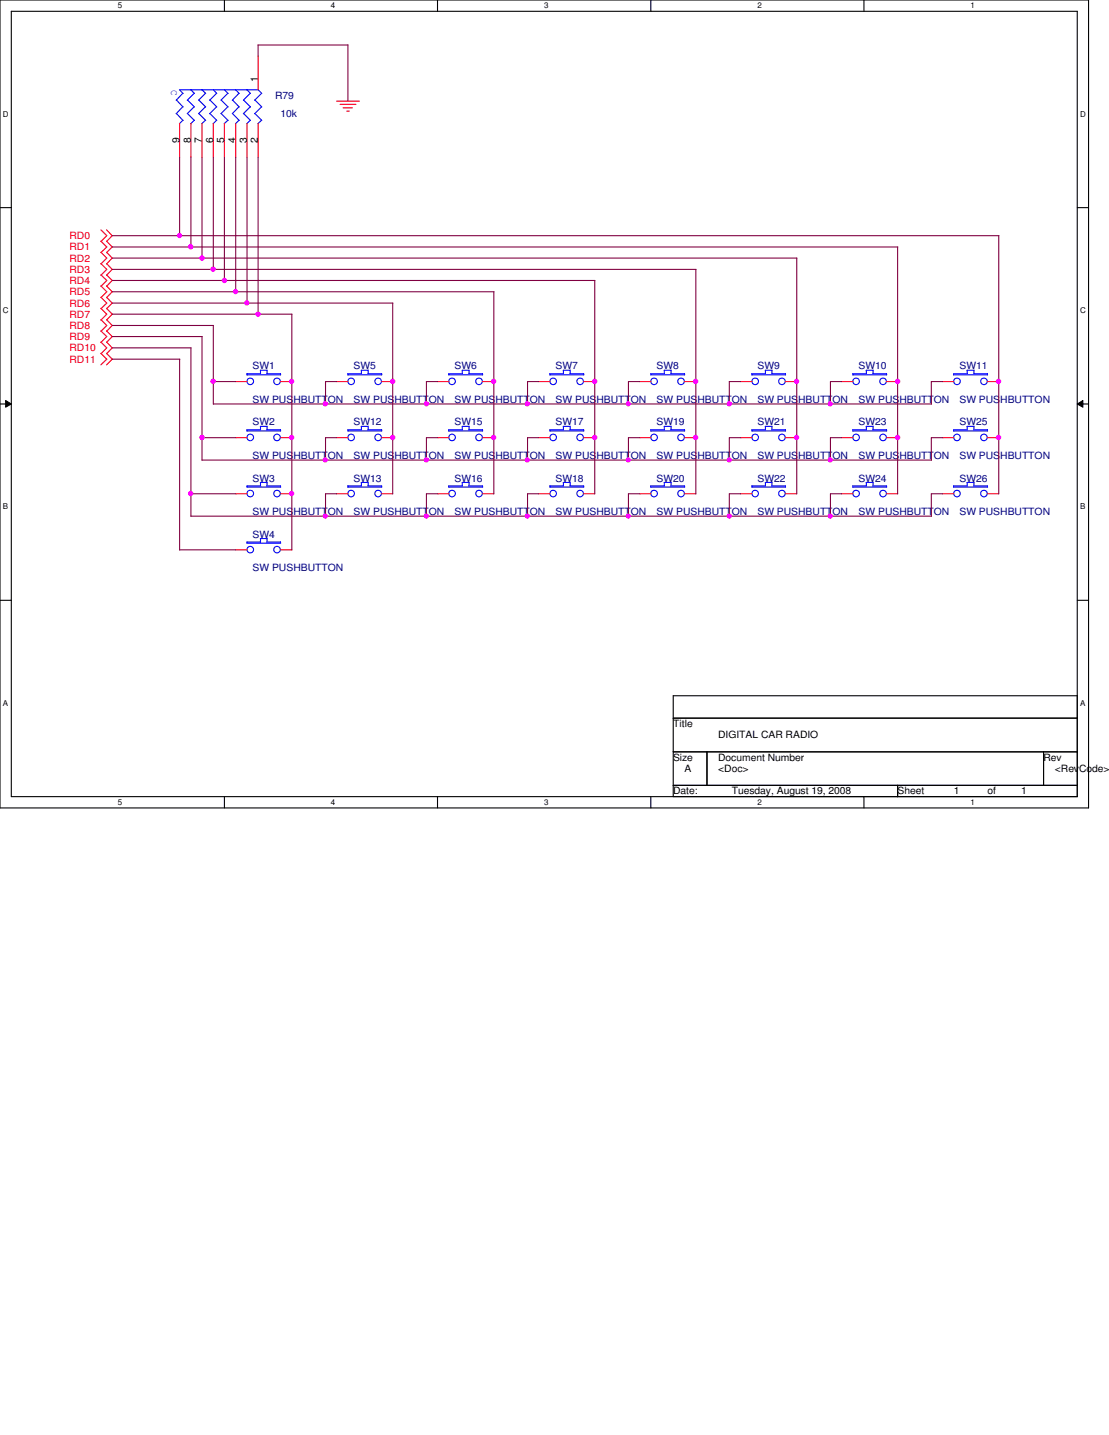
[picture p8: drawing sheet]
<svg xmlns="http://www.w3.org/2000/svg" width="216mm" height="279mm" viewBox="0 0 216 279" stroke-linecap="round" stroke-linejoin="round" font-family="sans-serif">
<path d="M0 0h211.9v157.3h-211.9zM2.2 2.2h207.5v152.9h-207.5z" fill="none" stroke="#000" stroke-width=".21"/>
<g fill="#fff">
<path d="M22.9 .3h.9v1.7h-.9z"/>
<path d="M22.9 155.4h.9v1.7h-.9z"/>
</g>
<path d="M43.7 0v2.2M43.7 155.1v2.2" fill="none" stroke="#000" stroke-width=".21"/>
<g fill="#fff">
<path d="M64.4 .3h.9v1.7h-.9z"/>
<path d="M64.4 155.4h.9v1.7h-.9z"/>
</g>
<path d="M85.2 0v2.2M85.2 155.1v2.2" fill="none" stroke="#000" stroke-width=".21"/>
<g fill="#fff">
<path d="M105.9 .3h.9v1.7h-.9z"/>
<path d="M105.9 155.4h.9v1.7h-.9z"/>
</g>
<path d="M126.7 0v2.2M126.7 155.1v2.2" fill="none" stroke="#000" stroke-width=".21"/>
<g fill="#fff">
<path d="M147.4 .3h.9v1.7h-.9z"/>
<path d="M147.4 155.4h.9v1.7h-.9z"/>
</g>
<path d="M168.2 0v2.2M168.2 155.1v2.2" fill="none" stroke="#000" stroke-width=".21"/>
<g fill="#fff">
<path d="M188.9 .3h.9v1.7h-.9z"/>
<path d="M188.9 155.4h.9v1.7h-.9z"/>
<path d="M.6 21.3h1.1v1.7h-1.1z"/>
<path d="M210.3 21.3h1.1v1.7h-1.1z"/>
<path d="M.6 59.5h1.1v1.8h-1.1z"/>
<path d="M210.3 59.5h1.1v1.8h-1.1z"/>
</g>
<path d="M0 40.4h2.2M209.7 40.4h2.2" fill="none" stroke="#000" stroke-width=".21"/>
<g fill="#fff">
<path d="M.6 97.7h1v1.8h-1z"/>
<path d="M210.3 97.7h1v1.8h-1z"/>
</g>
<path d="M0 78.7h2.2M209.7 78.7h2.2" fill="none" stroke="#000" stroke-width=".21"/>
<path d="M1.1 78l1.1 .7-1.1 .6zM209.7 78.7l1.1-.7v1.3z" fill="#000"/>
<path d="M1.1 78l1.1 .7-1.1 .6zM209.7 78.7l1.1-.7v1.3z" fill="none" stroke="#000" stroke-width=".19"/>
<g fill="#fff">
<path d="M.6 136h.9v1.7h-.9z"/>
<path d="M210.3 136h.9v1.7h-.9z"/>
</g>
<path d="M0 116.9h2.2M209.7 116.9h2.2M131.1 135.5h78.6v19.6h-78.6zM131.1 139.8h78.6M131.1 146.4h78.6M131.1 152.9h78.6M137.6 146.4v6.5M174.8 152.9v2.2M203.2 146.4v6.5" fill="none" stroke="#000" stroke-width=".21"/>
<g fill="none" stroke="#f00" stroke-width=".21">
<path d="M50.2 10.9v6.6M65.5 19.7h4.5M35 24v6.6M37.2 24v6.6M39.3 24v6.6M41.5 24v6.6M43.7 24v6.6M45.9 24v6.6M48.1 24v6.6M50.2 24v6.6M66.2 20.3h3.1M66.8 21h1.8"/>
<path d="M67.5 21.6h.5M19.6 44.7l1.2 1.2-1.2 1.1M19.6 46.9l1.2 1.2-1.2 1.1M19.6 49.1l1.2 1.1-1.2 1.2M19.6 51.3l1.2 1.2-1.2 1.1M19.6 53.5l1.2 1.1-1.2 1.2M19.6 55.7l1.2 1.1-1.2 1.2M19.6 57.9l1.2 1.1-1.2 1.1M20.7 44.7l1.1 1.2-1.1 1.1M20.7 46.9l1.1 1.2-1.1 1.1M20.7 49.1l1.1 1.1-1.1 1.2M20.7 51.3l1.1 1.2-1.1 1.1"/>
<path d="M20.7 53.5l1.1 1.1-1.1 1.2M20.7 55.7l1.1 1.1-1.1 1.2M20.7 57.9l1.1 1.1-1.1 1.1M19.6 60l1.2 1.2-1.2 1.1M19.6 62.2l1.2 1.2-1.2 1.1M19.6 64.4l1.2 1.1-1.2 1.2M19.6 66.6l1.2 1.1-1.2 1.2M19.6 68.8l1.2 1.1-1.2 1.1M20.7 60l1.1 1.2-1.1 1.1M20.7 62.2l1.1 1.2-1.1 1.1M20.7 64.4l1.1 1.1-1.1 1.2M20.7 66.6l1.1 1.1-1.1 1.2"/>
<path d="M20.7 68.8l1.1 1.1-1.1 1.1M45.9 74.3h2.2M54.6 74.3h2.2M65.5 74.3h2.2M74.3 74.3h2.2M85.2 74.3h2.2M93.9 74.3h2.2M104.9 74.3h2.2M113.6 74.3h2.2M124.5 74.3h2.2M133.3 74.3h2.2M144.2 74.3h2.2"/>
<path d="M152.9 74.3h2.2M163.8 74.3h2.2M172.6 74.3h2.2M183.5 74.3h2.2M192.2 74.3h2.2M45.9 85.2h2.2M45.9 96.1h2.2M54.6 85.2h2.2M54.6 96.1h2.2M65.5 85.2h2.2M65.5 96.1h2.2M74.3 85.2h2.2"/>
<path d="M74.3 96.1h2.2M85.2 85.2h2.2M85.2 96.1h2.2M93.9 85.2h2.2M93.9 96.1h2.2M104.9 85.2h2.2M104.9 96.1h2.2M113.6 85.2h2.2M113.6 96.1h2.2M124.5 85.2h2.2M124.5 96.1h2.2M133.3 85.2h2.2"/>
<path d="M133.3 96.1h2.2M144.2 85.2h2.2M144.2 96.1h2.2M152.9 85.2h2.2M152.9 96.1h2.2M163.8 85.2h2.2M163.8 96.1h2.2M172.6 85.2h2.2M172.6 96.1h2.2M183.5 85.2h2.2M183.5 96.1h2.2M192.2 85.2h2.2"/>
<path d="M192.2 96.1h2.2M45.9 107.1h2.2M54.6 107.1h2.2"/>
</g>
<g fill="none" stroke="#00f" stroke-width=".21">
<path d="M34.3 19.5l1.3 1.3M35.6 18.2l-1.3 1.3M35.6 18.2l-.7-.7h15.3l.8 .7M36.5 19.5l1.3 1.3M37.2 17.5l.6 .7M37.8 18.2l-1.4 1.3M38.7 19.5l1.3 1.3M39.3 17.5l.7 .7M40 18.2l-1.3 1.3M40.9 19.5l1.3 1.3M41.5 17.5l.7 .7M42.2 18.2l-1.4 1.3"/>
<path d="M43.1 19.5l1.3 1.3M43.7 17.5l.7 .7M44.4 18.2l-1.4 1.3M45.3 19.5l1.3 1.3M45.9 17.5l.7 .7M46.5 18.2l-1.3 1.3M47.4 19.5l1.4 1.3M48.1 17.5l.7 .7M48.7 18.2l-1.3 1.3M49.6 19.5l1.4 1.3M50.9 18.2l-1.3 1.3M34.3 22.1l1.3 1.4"/>
<path d="M35.6 23.4l-.7 .7M35.6 20.8l-1.3 1.3M36.5 22.1l1.3 1.4M37.8 23.4l-.7 .7M37.8 20.8l-1.4 1.3M38.7 22.1l1.3 1.4M40 23.4l-.7 .7M40 20.8l-1.3 1.3M40.9 22.1l1.3 1.4M42.2 23.4l-.7 .7M42.2 20.8l-1.4 1.3M43.1 22.1l1.3 1.4"/>
<path d="M44.4 23.4l-.8 .7M44.4 20.8l-1.4 1.3M45.3 22.1l1.3 1.4M46.5 23.4l-.7 .7M46.5 20.8l-1.3 1.3M47.4 22.1l1.4 1.4M48.7 23.4l-.7 .7M48.7 20.8l-1.3 1.3M49.6 22.1l1.4 1.4M50.9 23.4l-.7 .7M50.9 20.8l-1.3 1.3M48 72.8h2.7"/>
<path d="M48.1 72.8v.2h6.6M50.7 72.1h1.3M50.7 72.1v.7M51.9 72.8h2.7M52 72.1v.7M54.6 72.7v.3M67.7 72.8h2.7M70.3 72.1h1.4M70.4 72.1v.7M71.6 72.8h2.7M71.7 72.1v.7M74.3 72.7v.3h-6.6v-.2"/>
<path d="M87.3 72.8h2.7M87.4 72.8v.2h6.6M90 72.1h1.3M90 72.1v.7M91.3 72.8h2.6M91.3 72.1v.7M93.9 72.7v.3M107 72.8h2.7M109.6 72.1h1.4M109.7 72.1v.7M111 72.8h2.6M111 72.1v.7"/>
<path d="M113.6 72.7l.1 .3h-6.6v-.2M126.7 72.8h2.6M126.7 72.8v.2h6.6M129.3 72.1h1.3M129.3 72.1v.7M130.6 72.8h2.7M130.6 72.1v.7M133.3 72.7v.3M146.3 72.8h2.7M146.4 72.8v.2h6.6M149 72.1h1.3M149 72.1v.7"/>
<path d="M150.2 72.8h2.7M150.3 72.1v.7M152.9 72.7v.3M168.6 72.1h1.4M168.7 72.8h-2.7v.2h6.6M168.7 72.1v.7M169.9 72.8h2.7M170 72.1v.7M172.6 72.7v.3M185.6 72.8h2.7M185.7 72.8v.2h6.6M188.3 72.1h1.3"/>
<path d="M188.3 72.1v.7M189.6 72.8h2.6M189.6 72.1v.7M192.2 72.7v.3M48 94.6h2.7M48.1 83.7v.2M48.1 94.6v.3M48.1 83.9h6.6M48.1 94.8h6.6M50.7 83h1.3M50.7 93.9h1.3M50.7 83v.7h-2.7"/>
<path d="M50.7 93.9v.8M51.9 83.7h2.7M51.9 94.6h2.7M52 83v.7M52 93.9v.7M54.6 83.7v.2M54.6 94.6v.2M67.7 94.6h2.7M67.7 83.7v.2M67.7 94.6v.3M70.3 83h1.4M70.3 93.9h1.4"/>
<path d="M70.4 83v.7h-2.7M70.4 93.9v.8M71.6 83.7h2.7M71.6 94.6h2.7M71.7 83v.7M71.7 93.9v.7M74.3 83.7v.2h-6.6M74.3 94.6v.2h-6.6M87.3 94.6h2.7M87.4 83.9h6.6M87.4 94.8h6.6M87.4 83.7v.2"/>
<path d="M87.4 94.6v.3M90 83h1.3M90 93.9h1.3M90 83v.7h-2.7M90 93.9v.8M91.3 83.7h2.6M91.3 94.6h2.6M91.3 83v.7M91.3 93.9v.7M93.9 83.7v.2M93.9 94.6v.2M107 94.6h2.7"/>
<path d="M107.1 83.7v.2M107.1 94.6v.3M109.6 83h1.4M109.6 93.9h1.4M109.7 83v.7h-2.7M109.7 93.9v.8M111 83.7h2.6M111 94.6h2.6M111 83v.7M111 93.9v.7M113.6 83.7l.1 .2h-6.6M113.6 94.6l.1 .2h-6.6"/>
<path d="M126.7 94.6h2.6M126.7 83.9h6.6M126.7 94.8h6.6M126.7 83.7v.2M126.7 94.6v.3M129.3 83h1.3M129.3 93.9h1.3M129.3 83v.7h-2.6M129.3 93.9v.8M130.6 83.7h2.7M130.6 94.6h2.7M130.6 83v.7"/>
<path d="M130.6 93.9v.7M133.3 83.7v.2M133.3 94.6v.2M146.3 94.6h2.7M146.4 83.9h6.6M146.4 94.8h6.6M146.4 83.7v.2M146.4 94.6v.3M149 83h1.3M149 93.9h1.3M149 83v.7h-2.7M149 93.9v.8"/>
<path d="M150.2 83.7h2.7M150.2 94.6h2.7M150.3 83v.7M150.3 93.9v.7M152.9 83.7v.2M152.9 94.6v.2M166 83.9h6.6M166 94.8h6.6M168.6 83h1.4M168.6 93.9h1.4M168.7 83v.7h-2.7v.2M168.7 94.6h-2.7v.3"/>
<path d="M168.7 93.9v.8M169.9 83.7h2.7M169.9 94.6h2.7M170 83v.7M170 93.9v.7M172.6 83.7v.2M172.6 94.6v.2M185.6 94.6h2.7M185.7 83.9h6.6M185.7 94.8h6.6M185.7 83.7v.2M185.7 94.6v.3"/>
<path d="M188.3 83h1.3M188.3 93.9h1.3M188.3 83v.7h-2.7M188.3 93.9v.8M189.6 83.7h2.6M189.6 94.6h2.6M189.6 83v.7M189.6 93.9v.7M192.2 83.7v.2M192.2 94.6v.2M48 105.5h2.7M48.1 105.5v.3"/>
<path d="M48.1 105.7h6.6M50.7 104.9h1.3M50.7 104.9v.7M51.9 105.5h2.7v.2M52 104.8v.7"/>
<circle cx="48.7" cy="74.2" r=".64"/>
<circle cx="53.9" cy="74.2" r=".64"/>
<circle cx="68.4" cy="74.2" r=".64"/>
<circle cx="73.6" cy="74.2" r=".64"/>
<circle cx="88" cy="74.2" r=".64"/>
<circle cx="93.3" cy="74.2" r=".64"/>
<circle cx="107.7" cy="74.2" r=".64"/>
<circle cx="112.9" cy="74.2" r=".64"/>
<circle cx="127.3" cy="74.2" r=".64"/>
<circle cx="132.6" cy="74.2" r=".64"/>
<circle cx="147" cy="74.2" r=".64"/>
<circle cx="152.2" cy="74.2" r=".64"/>
<circle cx="166.7" cy="74.2" r=".64"/>
<circle cx="171.9" cy="74.2" r=".64"/>
<circle cx="186.3" cy="74.2" r=".64"/>
<circle cx="191.6" cy="74.2" r=".64"/>
<circle cx="48.7" cy="96.1" r=".64"/>
<circle cx="48.7" cy="85.2" r=".64"/>
<circle cx="53.9" cy="96.1" r=".64"/>
<circle cx="53.9" cy="85.2" r=".64"/>
<circle cx="68.4" cy="96.1" r=".64"/>
<circle cx="68.4" cy="85.2" r=".64"/>
<circle cx="73.6" cy="96.1" r=".64"/>
<circle cx="73.6" cy="85.2" r=".64"/>
<circle cx="88" cy="96.1" r=".64"/>
<circle cx="88" cy="85.2" r=".64"/>
<circle cx="93.3" cy="96.1" r=".64"/>
<circle cx="93.3" cy="85.2" r=".64"/>
<circle cx="107.7" cy="85.2" r=".64"/>
<circle cx="107.7" cy="96.1" r=".64"/>
<circle cx="112.9" cy="85.2" r=".64"/>
<circle cx="112.9" cy="96.1" r=".64"/>
<circle cx="127.3" cy="96.1" r=".64"/>
<circle cx="127.3" cy="85.2" r=".64"/>
<circle cx="132.6" cy="96.1" r=".64"/>
<circle cx="132.6" cy="85.2" r=".64"/>
<circle cx="147" cy="85.2" r=".64"/>
<circle cx="147" cy="96.1" r=".64"/>
<circle cx="152.2" cy="96.1" r=".64"/>
<circle cx="152.2" cy="85.2" r=".64"/>
<circle cx="166.7" cy="85.2" r=".64"/>
<circle cx="166.7" cy="96.1" r=".64"/>
<circle cx="171.9" cy="85.2" r=".64"/>
<circle cx="171.9" cy="96.1" r=".64"/>
<circle cx="186.3" cy="96.1" r=".64"/>
<circle cx="186.3" cy="85.2" r=".64"/>
<circle cx="191.6" cy="85.2" r=".64"/>
<circle cx="191.6" cy="96.1" r=".64"/>
<circle cx="48.7" cy="107" r=".64"/>
<circle cx="53.9" cy="107" r=".64"/>
</g>
<g fill="none" stroke="#800040" stroke-width=".21">
<path d="M67.7 8.8h-17.5v2.2M67.7 8.7v11M35 30.6v15.3M37.2 30.6v17.5M39.3 30.6v19.7M41.5 30.6v21.9M43.7 30.6v24.1M45.9 30.6v26.3M48.1 30.6v28.5M50.2 30.6v30.6M21.8 45.9h172.7M21.8 48.1h153v48.1"/>
<path d="M21.8 50.2h133.4M21.8 52.5h113.7M21.8 54.6h94M21.8 56.8h74.4M21.8 59h54.7M76.5 59v37.2M96.1 56.8v39.4M115.8 54.6v41.6M135.5 52.5v43.7M155.1 50.2v46M194.4 45.9v50.3M21.8 61.2h35.1"/>
<path d="M21.8 63.4h19.8M21.8 65.5h17.6M21.8 67.7h15.4M21.8 69.9h13.2M35 69.9v37.2M37.2 67.7v32.8M39.3 65.5v24.1h142.1M41.5 63.4v15.3M41.5 78.7h139.9M41.5 74.3h4.4M56.8 61.2v45.9M65.6 74.3h-2.2v4.4"/>
<path d="M85.3 74.3h-2.3v4.4M104.9 74.3h-2.2v4.4M124.6 74.3h-2.3v4.4M144.2 74.3h-2.2v4.4M163.9 74.3h-2.2v4.4M183.6 74.3h-2.3v4.4M37.2 96.1h8.7M39.3 85.2h6.6M65.6 85.2h-2.2v4.4M65.6 96.1h-2.2v4.4M85.3 85.2h-2.3v4.4M85.3 96.1h-2.3v4.4"/>
<path d="M104.9 85.2h-2.2v4.4M104.9 96.1h-2.2v4.4M124.6 85.2h-2.3v4.4M124.6 96.1h-2.3v4.4M144.2 85.2h-2.2v4.4M144.2 96.1h-2.2v4.4M163.9 85.2h-2.2v4.4M163.9 96.1h-2.2v4.4M183.6 85.2h-2.3v4.4M183.6 96.1h-2.3v4.4M35 107.1h10.9M37.2 100.5h144.2"/>
</g>
<circle cx="34.9" cy="45.9" r=".4" fill="#f0f"/>
<circle cx="34.9" cy="45.9" r=".4" fill="none" stroke="#f0f" stroke-width=".21"/>
<circle cx="194.4" cy="74.2" r=".43" fill="#f0f"/>
<circle cx="194.4" cy="74.2" r=".43" fill="none" stroke="#f0f" stroke-width=".21"/>
<circle cx="194.4" cy="85.2" r=".43" fill="#f0f"/>
<circle cx="194.4" cy="85.2" r=".43" fill="none" stroke="#f0f" stroke-width=".21"/>
<circle cx="37.1" cy="48" r=".43" fill="#f0f"/>
<circle cx="37.1" cy="48" r=".43" fill="none" stroke="#f0f" stroke-width=".21"/>
<circle cx="174.7" cy="74.2" r=".43" fill="#f0f"/>
<circle cx="174.7" cy="74.2" r=".43" fill="none" stroke="#f0f" stroke-width=".21"/>
<circle cx="174.7" cy="85.2" r=".43" fill="#f0f"/>
<circle cx="174.7" cy="85.2" r=".43" fill="none" stroke="#f0f" stroke-width=".21"/>
<circle cx="155.1" cy="74.2" r=".42" fill="#f0f"/>
<circle cx="155.1" cy="74.2" r=".42" fill="none" stroke="#f0f" stroke-width=".21"/>
<circle cx="155.1" cy="85.2" r=".42" fill="#f0f"/>
<circle cx="155.1" cy="85.2" r=".42" fill="none" stroke="#f0f" stroke-width=".21"/>
<circle cx="39.3" cy="50.2" r=".43" fill="#f0f"/>
<circle cx="39.3" cy="50.2" r=".43" fill="none" stroke="#f0f" stroke-width=".21"/>
<circle cx="41.5" cy="52.4" r=".43" fill="#f0f"/>
<circle cx="41.5" cy="52.4" r=".43" fill="none" stroke="#f0f" stroke-width=".21"/>
<circle cx="135.4" cy="74.2" r=".43" fill="#f0f"/>
<circle cx="135.4" cy="74.2" r=".43" fill="none" stroke="#f0f" stroke-width=".21"/>
<circle cx="135.4" cy="85.2" r=".43" fill="#f0f"/>
<circle cx="135.4" cy="85.2" r=".43" fill="none" stroke="#f0f" stroke-width=".21"/>
<circle cx="115.8" cy="74.2" r=".43" fill="#f0f"/>
<circle cx="115.8" cy="74.2" r=".43" fill="none" stroke="#f0f" stroke-width=".21"/>
<circle cx="115.8" cy="85.2" r=".43" fill="#f0f"/>
<circle cx="115.8" cy="85.2" r=".43" fill="none" stroke="#f0f" stroke-width=".21"/>
<circle cx="43.7" cy="54.6" r=".43" fill="#f0f"/>
<circle cx="43.7" cy="54.6" r=".43" fill="none" stroke="#f0f" stroke-width=".21"/>
<circle cx="45.9" cy="56.8" r=".4" fill="#f0f"/>
<circle cx="45.9" cy="56.8" r=".4" fill="none" stroke="#f0f" stroke-width=".21"/>
<circle cx="96.1" cy="74.2" r=".43" fill="#f0f"/>
<circle cx="96.1" cy="74.2" r=".43" fill="none" stroke="#f0f" stroke-width=".21"/>
<circle cx="96.1" cy="85.2" r=".43" fill="#f0f"/>
<circle cx="96.1" cy="85.2" r=".43" fill="none" stroke="#f0f" stroke-width=".21"/>
<circle cx="76.5" cy="74.2" r=".43" fill="#f0f"/>
<circle cx="76.5" cy="74.2" r=".43" fill="none" stroke="#f0f" stroke-width=".21"/>
<circle cx="76.5" cy="85.2" r=".43" fill="#f0f"/>
<circle cx="76.5" cy="85.2" r=".43" fill="none" stroke="#f0f" stroke-width=".21"/>
<circle cx="56.8" cy="74.2" r=".42" fill="#f0f"/>
<circle cx="56.8" cy="74.2" r=".42" fill="none" stroke="#f0f" stroke-width=".21"/>
<circle cx="56.8" cy="85.2" r=".42" fill="#f0f"/>
<circle cx="56.8" cy="85.2" r=".42" fill="none" stroke="#f0f" stroke-width=".21"/>
<circle cx="56.8" cy="96.1" r=".42" fill="#f0f"/>
<circle cx="56.8" cy="96.1" r=".42" fill="none" stroke="#f0f" stroke-width=".21"/>
<circle cx="41.5" cy="74.2" r=".43" fill="#f0f"/>
<circle cx="41.5" cy="74.2" r=".43" fill="none" stroke="#f0f" stroke-width=".21"/>
<circle cx="161.6" cy="78.6" r=".42" fill="#f0f"/>
<circle cx="161.6" cy="78.6" r=".42" fill="none" stroke="#f0f" stroke-width=".21"/>
<circle cx="142" cy="78.6" r=".42" fill="#f0f"/>
<circle cx="142" cy="78.6" r=".42" fill="none" stroke="#f0f" stroke-width=".21"/>
<circle cx="122.3" cy="78.6" r=".4" fill="#f0f"/>
<circle cx="122.3" cy="78.6" r=".4" fill="none" stroke="#f0f" stroke-width=".21"/>
<circle cx="83" cy="78.6" r=".42" fill="#f0f"/>
<circle cx="83" cy="78.6" r=".42" fill="none" stroke="#f0f" stroke-width=".21"/>
<circle cx="102.7" cy="78.6" r=".42" fill="#f0f"/>
<circle cx="102.7" cy="78.6" r=".42" fill="none" stroke="#f0f" stroke-width=".21"/>
<circle cx="63.3" cy="78.6" r=".42" fill="#f0f"/>
<circle cx="63.3" cy="78.6" r=".42" fill="none" stroke="#f0f" stroke-width=".21"/>
<circle cx="39.3" cy="85.2" r=".43" fill="#f0f"/>
<circle cx="39.3" cy="85.2" r=".43" fill="none" stroke="#f0f" stroke-width=".21"/>
<circle cx="63.3" cy="89.6" r=".42" fill="#f0f"/>
<circle cx="63.3" cy="89.6" r=".42" fill="none" stroke="#f0f" stroke-width=".21"/>
<circle cx="161.6" cy="89.6" r=".42" fill="#f0f"/>
<circle cx="161.6" cy="89.6" r=".42" fill="none" stroke="#f0f" stroke-width=".21"/>
<circle cx="142" cy="89.6" r=".42" fill="#f0f"/>
<circle cx="142" cy="89.6" r=".42" fill="none" stroke="#f0f" stroke-width=".21"/>
<circle cx="122.3" cy="89.6" r=".4" fill="#f0f"/>
<circle cx="122.3" cy="89.6" r=".4" fill="none" stroke="#f0f" stroke-width=".21"/>
<circle cx="102.7" cy="89.6" r=".42" fill="#f0f"/>
<circle cx="102.7" cy="89.6" r=".42" fill="none" stroke="#f0f" stroke-width=".21"/>
<circle cx="83" cy="89.6" r=".42" fill="#f0f"/>
<circle cx="83" cy="89.6" r=".42" fill="none" stroke="#f0f" stroke-width=".21"/>
<circle cx="37.1" cy="96.1" r=".43" fill="#f0f"/>
<circle cx="37.1" cy="96.1" r=".43" fill="none" stroke="#f0f" stroke-width=".21"/>
<circle cx="63.3" cy="100.5" r=".42" fill="#f0f"/>
<circle cx="63.3" cy="100.5" r=".42" fill="none" stroke="#f0f" stroke-width=".21"/>
<circle cx="161.6" cy="100.5" r=".42" fill="#f0f"/>
<circle cx="161.6" cy="100.5" r=".42" fill="none" stroke="#f0f" stroke-width=".21"/>
<circle cx="142" cy="100.5" r=".42" fill="#f0f"/>
<circle cx="142" cy="100.5" r=".42" fill="none" stroke="#f0f" stroke-width=".21"/>
<circle cx="122.3" cy="100.5" r=".4" fill="#f0f"/>
<circle cx="122.3" cy="100.5" r=".4" fill="none" stroke="#f0f" stroke-width=".21"/>
<circle cx="102.7" cy="100.5" r=".42" fill="#f0f"/>
<circle cx="102.7" cy="100.5" r=".42" fill="none" stroke="#f0f" stroke-width=".21"/>
<circle cx="83" cy="100.5" r=".42" fill="#f0f"/>
<circle cx="83" cy="100.5" r=".42" fill="none" stroke="#f0f" stroke-width=".21"/>
<circle cx="48" cy="59" r=".43" fill="#f0f"/>
<circle cx="48" cy="59" r=".43" fill="none" stroke="#f0f" stroke-width=".21"/>
<circle cx="50.2" cy="61.2" r=".43" fill="#f0f"/>
<circle cx="50.2" cy="61.2" r=".43" fill="none" stroke="#f0f" stroke-width=".21"/>
<text font-size="1.9" fill="#00f" x="33.3" y="17.5" transform="rotate(90 33.3 17.5)">C</text>
<g font-size="1.9">
<text x="50.2" y="16" transform="rotate(-90 50.2 16)">1</text>
<text x="34.9" y="27.9" transform="rotate(-90 34.9 27.9)">9</text>
<text x="37.1" y="27.9" transform="rotate(-90 37.1 27.9)">8</text>
<text x="39.3" y="27.9" transform="rotate(-90 39.3 27.9)">7</text>
<text x="41.5" y="27.9" transform="rotate(-90 41.5 27.9)">6</text>
<text x="43.6" y="27.9" transform="rotate(-90 43.6 27.9)">5</text>
<text x="45.8" y="27.9" transform="rotate(-90 45.8 27.9)">4</text>
<text x="48" y="27.9" transform="rotate(-90 48 27.9)">3</text>
<text x="50.2" y="27.9" transform="rotate(-90 50.2 27.9)">2</text>
<text x="131.1" y="141.6">Title</text>
<text x="139.8" y="143.8">DIGITAL CAR RADIO</text>
<text x="131.1" y="148.2">Size</text>
<text x="139.8" y="148.2">Document Number</text>
<text x="203.2" y="148.2">Rev</text>
<text x="131.1" y="154.7">Date:</text>
<text x="133.3" y="150.3">A</text>
<text x="139.8" y="150.3">&lt;Doc&gt;</text>
<text x="142.5" y="154.7">Tuesday, August 19, 2008</text>
<text x="174.8" y="154.7">Sheet</text>
<text x="185.7" y="154.7">1</text>
<text x="192.2" y="154.7">of</text>
<text x="198.8" y="154.7">1</text>
<text x="205.4" y="150.3">&lt;RevCode&gt;</text>
</g>
<g font-size="1.9" fill="#000080">
<text x="53.6" y="19.3">R79</text>
<text x="54.6" y="22.8">10k</text>
<text x="49.1" y="71.9">SW1</text>
<text x="68.8" y="71.9">SW5</text>
<text x="88.5" y="71.9">SW6</text>
<text x="108.2" y="71.9">SW7</text>
<text x="127.8" y="71.9">SW8</text>
<text x="147.4" y="71.9">SW9</text>
<text x="167.1" y="71.9">SW10</text>
<text x="186.8" y="71.9">SW11</text>
<text x="49.1" y="78.5">SW PUSHBUTTON</text>
<text x="49.1" y="82.8">SW2</text>
<text x="68.8" y="78.5">SW PUSHBUTTON</text>
<text x="68.8" y="82.8">SW12</text>
<text x="88.5" y="78.5">SW PUSHBUTTON</text>
<text x="88.5" y="82.8">SW15</text>
<text x="108.2" y="78.5">SW PUSHBUTTON</text>
<text x="108.2" y="82.8">SW17</text>
<text x="127.8" y="78.5">SW PUSHBUTTON</text>
<text x="127.8" y="82.8">SW19</text>
<text x="147.4" y="78.5">SW PUSHBUTTON</text>
<text x="147.4" y="82.8">SW21</text>
<text x="167.1" y="78.5">SW PUSHBUTTON</text>
<text x="167.1" y="82.8">SW23</text>
<text x="186.8" y="78.5">SW PUSHBUTTON</text>
<text x="186.8" y="82.8">SW25</text>
<text x="49.1" y="89.4">SW PUSHBUTTON</text>
<text x="68.8" y="89.4">SW PUSHBUTTON</text>
<text x="88.5" y="89.4">SW PUSHBUTTON</text>
<text x="108.2" y="89.4">SW PUSHBUTTON</text>
<text x="127.8" y="89.4">SW PUSHBUTTON</text>
<text x="147.4" y="89.4">SW PUSHBUTTON</text>
<text x="167.1" y="89.4">SW PUSHBUTTON</text>
<text x="186.8" y="89.4">SW PUSHBUTTON</text>
<text x="49.1" y="93.8">SW3</text>
<text x="68.8" y="93.8">SW13</text>
<text x="88.5" y="93.8">SW16</text>
<text x="108.2" y="93.8">SW18</text>
<text x="127.8" y="93.8">SW20</text>
<text x="147.4" y="93.8">SW22</text>
<text x="167.1" y="93.8">SW24</text>
<text x="186.8" y="93.8">SW26</text>
<text x="49.1" y="100.3">SW PUSHBUTTON</text>
<text x="68.8" y="100.3">SW PUSHBUTTON</text>
<text x="88.5" y="100.3">SW PUSHBUTTON</text>
<text x="108.2" y="100.3">SW PUSHBUTTON</text>
<text x="127.8" y="100.3">SW PUSHBUTTON</text>
<text x="147.4" y="100.3">SW PUSHBUTTON</text>
<text x="167.1" y="100.3">SW PUSHBUTTON</text>
<text x="186.8" y="100.3">SW PUSHBUTTON</text>
<text x="49.1" y="104.7">SW4</text>
<text x="49.1" y="111.3">SW PUSHBUTTON</text>
</g>
<g font-size="1.9" fill="#f00">
<text x="13.5" y="46.6">RD0</text>
<text x="13.5" y="48.8">RD1</text>
<text x="13.5" y="50.9">RD2</text>
<text x="13.5" y="53.1">RD3</text>
<text x="13.5" y="55.3">RD4</text>
<text x="13.5" y="57.5">RD5</text>
<text x="13.5" y="59.7">RD6</text>
<text x="13.5" y="61.8">RD7</text>
<text x="13.5" y="64.1">RD8</text>
<text x="13.5" y="66.3">RD9</text>
<text x="13.5" y="68.4">RD10</text>
<text x="13.5" y="70.6">RD11</text>
</g>
<g font-size="1.6">
<text x="22.9" y="1.7">5</text>
<text x="64.4" y="1.7">4</text>
<text x="105.9" y="1.7">3</text>
<text x="147.4" y="1.7">2</text>
<text x="188.9" y="1.7">1</text>
<text x=".6" y="22.7">D</text>
<text x="210.3" y="22.7">D</text>
<text x=".6" y="60.9">C</text>
<text x="210.3" y="60.9">C</text>
<text x=".6" y="99.1">B</text>
<text x="210.3" y="99.1">B</text>
<text x=".6" y="137.4">A</text>
<text x="210.3" y="137.4">A</text>
<text x="22.9" y="156.8">5</text>
<text x="64.4" y="156.8">4</text>
<text x="105.9" y="156.8">3</text>
<text x="147.4" y="156.8">2</text>
<text x="188.9" y="156.8">1</text>
</g>
</svg>
